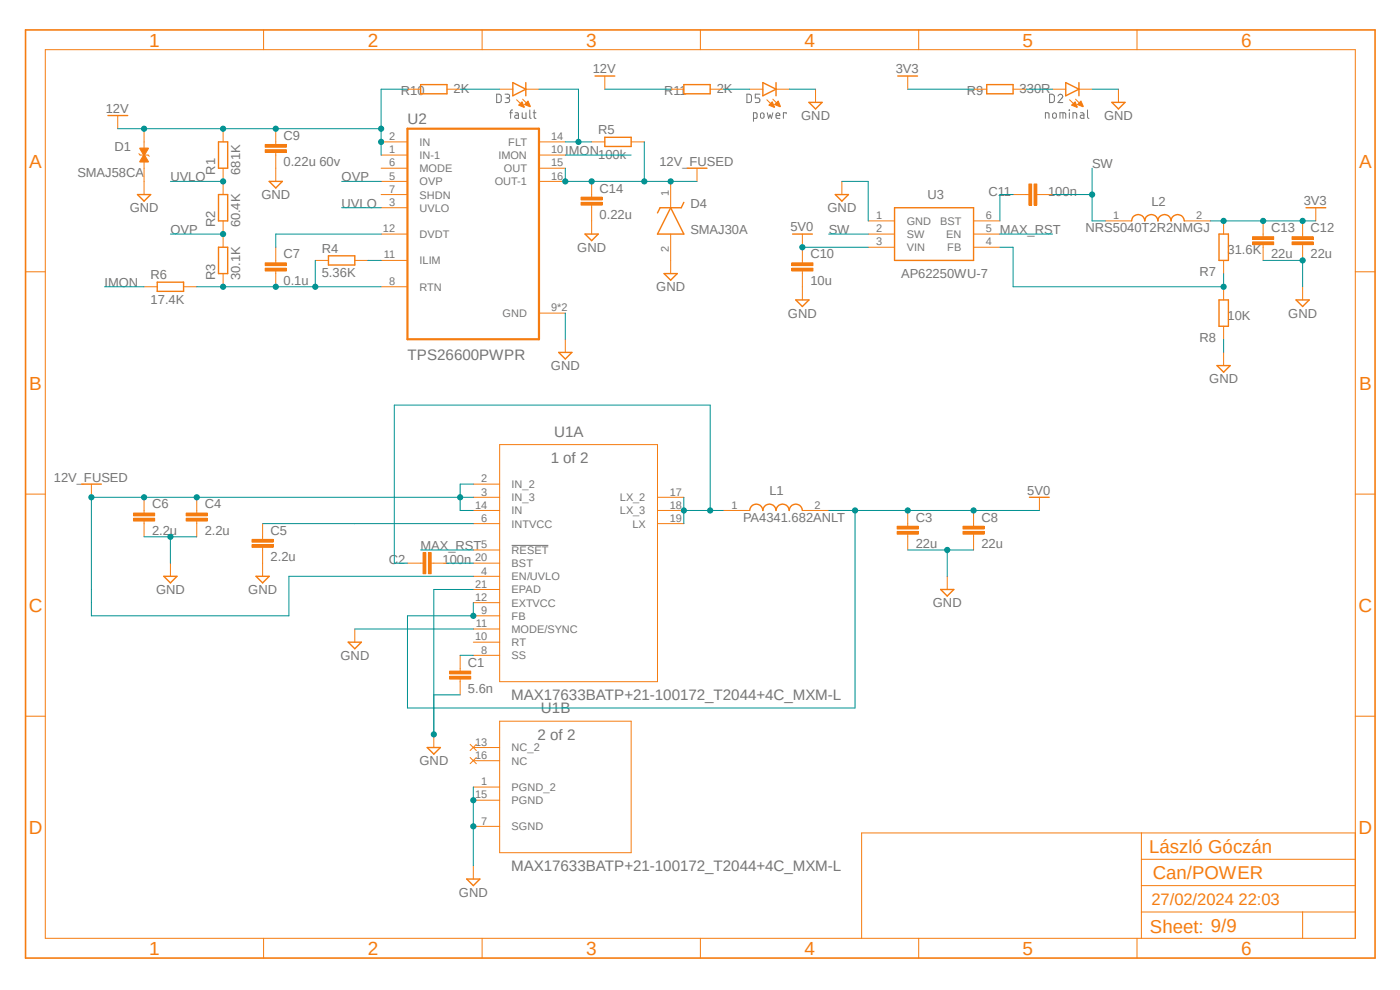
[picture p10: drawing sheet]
<svg xmlns="http://www.w3.org/2000/svg" width="297mm" height="210mm" viewBox="0 0 297 210" stroke-linecap="round" stroke-linejoin="round" font-family="sans-serif">
<path d="M4.9 6l287.2 197.9M292.1 6l-287.2 197.9" fill="none" stroke="#fff" stroke-width=".21"/>
<g fill="none" stroke="#757575" stroke-width=".21">
<path d="M105.4 20h.6l.3 .3v1l-.3 .4-.6 .1zM107.1 20h.6a.4 .4 0 0 1 .4 .4 .4 .4 0 0 1-.4 .4h-.3M158.5 20l.8 .2 .1 1.1a.44 .44 0 0 1-.5 .5h-.4zM161.2 20h-1v.8h.6a.5 .5 0 0 1 .4 .5 .5 .5 0 0 1-.4 .5h-.6M222.7 20h.7l.2 .3a1.41 1.41 0 0 1-.1 1.3l-.8 .2zM107.7 20.8a.49 .49 0 0 1 .4 .5 .49 .49 0 0 1-.4 .5h-.6M108.1 23.9h.6M108.7 23.3l-.2 .1-.2 .2v1.5M109.3 23.9l.6 .1 .1 .2v.9h-.7a.34 .34 0 0 1 0-.6l.7-.1M110.8 23.9v.9l.2 .3h.6v-1.2M112.4 23.3v1.7l.3 .1M113.1 23.9h.6"/>
<path d="M113.3 23.3v1.5l.2 .3h.2M159.9 25.1h.6l.1-.1-.1-1-.6-.1v1.8M161.4 24.1l.1-.1a.38 .38 0 0 1 .4 0 .38 .38 0 0 1 .2 .3v.4a.38 .38 0 0 1-.4 .4 .38 .38 0 0 1-.4-.4zM162.8 23.9l.3 1.2 .3-.8 .3 .8 .3-1.2M164.6 24.5h.8a.41 .41 0 0 0-.3-.5 .41 .41 0 0 0-.5 .3l.2 .8h.6M166.8 24.1v-.2h-.6v1.2M221.8 25.1v-1.2l.7 .2v1M223.4 24.1a.41 .41 0 0 1 .4-.2 .41 .41 0 0 1 .3 .4v.4a.4 .4 0 0 1-.4 .4 .4 .4 0 0 1-.4-.4zM224.5 20.4a.49 .49 0 0 1 .6-.4 .49 .49 0 0 1 .2 .8l-.8 1h1M224.9 25.1v-1.2l1 .1 .2 .2v.9M225.5 23.9v1.2M226.8 23.3l.1 .2z"/>
<path d="M226.9 23.9v1.2M227.6 25.1v-1.2l.8 .2v1M229.2 23.9l.6 .1 .2 .2v.9h-.5a.34 .34 0 0 1-.3-.3 .34 .34 0 0 1 .3-.4h.5M230.7 23.3v1.5l.3 .3M108.5 115.7h7.8"/>
</g>
<g fill="none" stroke="#f57c10" stroke-width=".21">
<path d="M106 94.3h33.5v50.3h-33.5zM100.4 102.7h5.6M100.4 105.5h5.6M100.4 108.3h5.6M100.4 111.1h5.6M100.4 116.7h5.6M100.4 119.5h5.6M139.5 105.5h5.6M139.5 108.3h5.6M139.5 111.1h5.6M100.4 122.3h5.6M100.4 125.1h5.6"/>
<path d="M100.4 127.8h5.6M100.4 130.6h5.6M100.4 133.4h5.6M100.4 136.2h5.6M100.4 139h5.6M97.6 141.8v.6M97.6 144.1v.5M99.7 157.9l1.3 1.3M100.4 158.6h5.6M101 157.9l-1.3 1.3M106 153h27.9v27.9h-27.9zM99.7 160.7l1.3 1.3"/>
<path d="M100.4 161.4h5.6M100.4 167h5.6M100.4 169.8h5.6M100.4 175.3h5.6M101 160.7l-1.3 1.3M100.4 183.7v2.8"/>
</g>
<path d="M99 186.5h2.8l-1.4 1.4z" fill="none" stroke="#f57c10" stroke-width=".3"/>
<path d="M95.4 143.5h4.5v.6h-4.5z" fill-rule="evenodd" fill="#f57c10"/>
<path d="M95.4 143.5h4.5v.6h-4.5z" fill="none" stroke="#f57c10" stroke-width=".21"/>
<path d="M95.4 142.4h4.5v.6h-4.5z" fill-rule="evenodd" fill="#f57c10"/>
<path d="M89.2 119.5h.6M91.4 119.5h.6M97.6 139v2.8M92 155.8v2.8M95.4 142.4h4.5v.6h-4.5zM97.6 144.6v2.8" fill="none" stroke="#f57c10" stroke-width=".21"/>
<path d="M90.6 158.6h2.8l-1.4 1.4z" fill="none" stroke="#f57c10" stroke-width=".3"/>
<path d="M90.9 117.2h.6v4.5h-.6z" fill-rule="evenodd" fill="#f57c10"/>
<path d="M90.9 117.2h.6v4.5h-.6z" fill="none" stroke="#f57c10" stroke-width=".21"/>
<path d="M89.7 117.2h.6v4.5h-.6z" fill-rule="evenodd" fill="#f57c10"/>
<path d="M55.7 113.9v.5M55.7 116.1v.6M86.4 119.5h2.8M89.7 117.2h.6v4.5h-.6zM92 119.5h2.8M153.5 108.3h5.5M170.2 108.3h5.6M201 122.3v2.8" fill="none" stroke="#f57c10" stroke-width=".21"/>
<path d="M159 108.3a1.4 1.4 0 0 1 1.4-1.4 1.4 1.4 0 0 1 1.4 1.4 1.4 1.4 0 0 1 1.4-1.4 1.4 1.4 0 0 1 1.4 1.4 1.4 1.4 0 0 1 1.4-1.4 1.4 1.4 0 0 1 1.4 1.4 1.4 1.4 0 0 1 1.4-1.4 1.4 1.4 0 0 1 1.4 1.4M199.6 125.1h2.8l-1.4 1.3z" fill="none" stroke="#f57c10" stroke-width=".3"/>
<path d="M53.5 115.5h4.5v.6h-4.5z" fill-rule="evenodd" fill="#f57c10"/>
<path d="M53.5 115.5h4.5v.6h-4.5z" fill="none" stroke="#f57c10" stroke-width=".21"/>
<path d="M53.5 114.4h4.5v.6h-4.5z" fill-rule="evenodd" fill="#f57c10"/>
<path d="M53.5 114.4h4.5v.6h-4.5zM55.7 111.1v2.8M55.7 116.7v5.6M206.5 111.1v.5M206.5 113.3v.6" fill="none" stroke="#f57c10" stroke-width=".21"/>
<path d="M54.3 122.3h2.8l-1.4 1.4z" fill="none" stroke="#f57c10" stroke-width=".3"/>
<path d="M204.3 112.7h4.5v.6h-4.5z" fill-rule="evenodd" fill="#f57c10"/>
<path d="M204.3 112.7h4.5v.6h-4.5z" fill="none" stroke="#f57c10" stroke-width=".21"/>
<path d="M204.3 111.6h4.5v.6h-4.5z" fill-rule="evenodd" fill="#f57c10"/>
<path d="M192.6 111.1v.5M192.6 113.3v.6M204.3 111.6h4.5v.6h-4.5zM206.5 108.3v2.8M206.5 113.9v2.8" fill="none" stroke="#f57c10" stroke-width=".21"/>
<path d="M190.3 112.7h4.5v.6h-4.5z" fill-rule="evenodd" fill="#f57c10"/>
<path d="M190.3 112.7h4.5v.6h-4.5z" fill="none" stroke="#f57c10" stroke-width=".21"/>
<path d="M190.3 111.6h4.5v.6h-4.5z" fill-rule="evenodd" fill="#f57c10"/>
<g fill="none" stroke="#f57c10" stroke-width=".21">
<path d="M9.6 10.5h277.9v188.6h-277.9zM55.9 6.3v4.2M102.3 6.3v4.2M148.6 6.3v4.2M194.9 6.3v4.2M241.2 6.3v4.2M178.6 38.5v2.8M5.4 57.7h4.2M170.2 49.7v2.8M170.2 55.2v.6M170.2 57.4v.6M184.2 46.9h5.6"/>
<path d="M184.2 49.7h5.6M184.2 52.5h5.6M206.5 46.9h5.6M206.5 49.7h5.6M206.5 52.5h5.6M234.5 46.9h5.6M251.2 46.9h5.6M287.5 57.7h4.2M5.4 104.8h4.2M19.4 102.7v2.8M36.2 119.5v2.8M190.3 111.6h4.5v.6h-4.5z"/>
<path d="M192.6 108.3v2.8M192.6 113.9v2.8M220.5 105.5v2.8M287.5 104.8h4.2M75.3 133.4v2.8M5.4 151.9h4.2M287.5 151.9h4.2M242.1 176.7v22.4M287.5 176.7h-104.7v22.4M55.9 199.1v4.1M102.3 199.1v4.1M148.6 199.1v4.1"/>
<path d="M194.9 199.1v4.1M241.2 199.1v4.1M242.1 193.5h45.4M242.1 187.9h45.4M242.1 182.3h45.4M276.4 193.5v5.6"/>
</g>
<path d="M168.1 49.7h4.2M177.2 41.3h2.8l-1.4 1.4zM189.8 44.1h16.7v11.1h-16.7zM240.1 46.9a1.4 1.4 0 0 1 1.4-1.4 1.4 1.4 0 0 1 1.4 1.4 1.4 1.4 0 0 1 1.4-1.4 1.4 1.4 0 0 1 1.4 1.4 1.4 1.4 0 0 1 1.4-1.4 1.4 1.4 0 0 1 1.4 1.4 1.4 1.4 0 0 1 1.4-1.4 1.4 1.4 0 0 1 1.3 1.4M17.3 102.7h4.2M218.4 105.5h4.2M34.8 122.3h2.7l-1.3 1.4zM73.9 136.2h2.8l-1.4 1.4z" fill="none" stroke="#f57c10" stroke-width=".3"/>
<path d="M5.4 6.3h286.3v196.9h-286.3z" fill="none" stroke="#f57c10" stroke-width=".34"/>
<path d="M168 56.9h4.5v.6h-4.5z" fill-rule="evenodd" fill="#f57c10"/>
<path d="M168 56.9h4.5v.6h-4.5z" fill="none" stroke="#f57c10" stroke-width=".21"/>
<path d="M168 55.8h4.5v.5h-4.5z" fill-rule="evenodd" fill="#f57c10"/>
<path d="M168 55.8h4.5v.5h-4.5zM170.2 52.5v2.7M170.2 58v5.6M217.7 41.3h.6M220 41.3h.5" fill="none" stroke="#f57c10" stroke-width=".21"/>
<path d="M168.8 63.6h2.8l-1.4 1.4z" fill="none" stroke="#f57c10" stroke-width=".3"/>
<path d="M219.4 39h.6v4.5h-.6z" fill-rule="evenodd" fill="#f57c10"/>
<path d="M219.4 39h.6v4.5h-.6z" fill="none" stroke="#f57c10" stroke-width=".21"/>
<path d="M218.3 39h.6v4.5h-.6z" fill-rule="evenodd" fill="#f57c10"/>
<path d="M218.3 39h.6v4.5h-.6zM214.9 41.3h2.8M220.5 41.3h2.8M276.4 49.7v.5M276.4 51.9v.6M276.4 60.8v2.8" fill="none" stroke="#f57c10" stroke-width=".21"/>
<path d="M275 63.6h2.7l-1.3 1.4z" fill="none" stroke="#f57c10" stroke-width=".3"/>
<path d="M274.1 51.3h4.5v.6h-4.5z" fill-rule="evenodd" fill="#f57c10"/>
<path d="M274.1 51.3h4.5v.6h-4.5z" fill="none" stroke="#f57c10" stroke-width=".21"/>
<path d="M274.1 50.2h4.5v.6h-4.5z" fill-rule="evenodd" fill="#f57c10"/>
<path d="M268 49.7v.5M268 51.9v.6M274.1 50.2h4.5v.6h-4.5zM276.4 46.9v2.8M276.4 52.5v2.7" fill="none" stroke="#f57c10" stroke-width=".21"/>
<path d="M265.7 51.3h4.5v.6h-4.5z" fill-rule="evenodd" fill="#f57c10"/>
<path d="M265.7 51.3h4.5v.6h-4.5z" fill="none" stroke="#f57c10" stroke-width=".21"/>
<path d="M265.7 50.2h4.5v.6h-4.5z" fill-rule="evenodd" fill="#f57c10"/>
<g fill="none" stroke="#f57c10" stroke-width=".21">
<path d="M47.3 27.3v2.8M47.3 35.7v5.6M47.3 46.9v5.6M47.3 58v2.8M58.5 55.2v.6M58.5 57.4v.6M259.6 46.9v2.8M259.6 55.2v2.8M265.7 50.2h4.5v.6h-4.5zM268 46.9v2.8M268 52.5v2.7M279.1 44.1v2.8"/>
<path d="M259.6 60.8v2.8M259.6 69.2v2.8M259.6 74.8v2.8"/>
</g>
<path d="M46.4 30.1h1.9v5.6h-1.9zM46.4 41.3h1.9v5.6h-1.9zM46.4 52.5h1.9v5.5h-1.9zM258.6 49.7h2v5.5h-2zM277.1 44.1h4.2M258.2 77.6h2.8l-1.4 1.4zM258.6 63.6h2v5.6h-2z" fill="none" stroke="#f57c10" stroke-width=".3"/>
<path d="M56.3 56.9h4.4v.6h-4.4z" fill-rule="evenodd" fill="#f57c10"/>
<path d="M56.3 56.9h4.4v.6h-4.4z" fill="none" stroke="#f57c10" stroke-width=".21"/>
<path d="M56.3 55.8h4.4v.5h-4.4z" fill-rule="evenodd" fill="#f57c10"/>
<g fill="none" stroke="#f57c10" stroke-width=".21">
<path d="M58.5 30.1v.5M58.5 32.3v.6M125.5 30.1h2.8M133.9 30.1h2.8M142.3 38.5v5.6M56.3 55.8h4.4v.5h-4.4zM58.5 52.5v2.7M58.5 58v2.8M66.9 55.2h2.8M75.3 55.2h2.8M142.3 49.7v8.3M30.6 60.8h2.8"/>
<path d="M38.9 60.8h2.8M119.9 72v2.8"/>
</g>
<path d="M128.3 29.1h5.6v2h-5.6zM33.4 59.9h5.5v1.9h-5.5zM69.7 54.3h5.6v1.9h-5.6zM140.9 58h2.8l-1.4 1.4zM142.3 44.1l2.8 5.6h-5.6zM145.1 42.9l-.6 1.2h-4.5l-.5 1.1M118.5 74.8h2.8l-1.4 1.4z" fill="none" stroke="#f57c10" stroke-width=".3"/>
<path d="M56.3 31.7h4.4v.6h-4.4z" fill-rule="evenodd" fill="#f57c10"/>
<path d="M56.3 31.7h4.4v.6h-4.4z" fill="none" stroke="#f57c10" stroke-width=".21"/>
<path d="M56.3 30.6h4.4v.6h-4.4z" fill-rule="evenodd" fill="#f57c10"/>
<path d="M56.3 30.6h4.4v.6h-4.4zM58.5 27.3v2.8M58.5 32.9v2.8M125.5 41.3v.5M125.5 43.5v.6" fill="none" stroke="#f57c10" stroke-width=".21"/>
<path d="M123.3 42.9h4.5v.6h-4.5z" fill-rule="evenodd" fill="#f57c10"/>
<path d="M123.3 42.9h4.5v.6h-4.5z" fill="none" stroke="#f57c10" stroke-width=".21"/>
<path d="M123.3 41.8h4.5v.6h-4.5z" fill-rule="evenodd" fill="#f57c10"/>
<path d="M58.5 35.7v2.8M125.5 38.5v2.8M123.3 41.8h4.5v.6h-4.5zM125.5 44.1v5.6" fill="none" stroke="#f57c10" stroke-width=".21"/>
<path d="M57.1 38.5h2.8l-1.4 1.4zM124.1 49.7h2.8l-1.4 1.4z" fill="none" stroke="#f57c10" stroke-width=".3"/>
<path d="M30.6 32.7l.9 1.7h-1.8z" fill-rule="evenodd" fill="#f57c10"/>
<path d="M29.7 32.9h1.7M30.6 32.7l.9 1.7h-1.8z" fill="none" stroke="#f57c10" stroke-width=".21"/>
<path d="M29.7 31.4h1.8l-.9 1.7z" fill-rule="evenodd" fill="#f57c10"/>
<path d="M106 18.9h2.8M111.5 18.9h2.8M25 24.5v2.8M29.5 32.6l.2 .3M29.7 31.4h1.8l-.9 1.7zM30.6 27.3v4.2M30.6 34.3v7M31.4 32.9l.3 .2M109.6 21.2l1.6 1.5M110.9 21l1.5 1.6M147.9 35.7v2.8" fill="none" stroke="#f57c10" stroke-width=".21"/>
<path d="M108.8 17.5l2.7 1.4-2.7 1.4zM111.5 17.5v2.8M22.9 24.5h4.2M145.8 35.7h4.2M29.2 41.3h2.8l-1.4 1.4z" fill="none" stroke="#f57c10" stroke-width=".3"/>
<path d="M110 22.3l.7-.7 .6 1.1z" fill-rule="evenodd" fill="#f57c10"/>
<path d="M110 22.3l.7-.7 .6 1.1z" fill="none" stroke="#f57c10" stroke-width=".21"/>
<path d="M112 21.4l.5 1.2h-.1l-1.1-.4z" fill-rule="evenodd" fill="#f57c10"/>
<path d="M86.4 18.9h2.8M94.8 18.9h2.8M223.3 18.9h2.8M228.9 18.9h2.8M112 21.4l.5 1.2h-.1l-1.1-.4zM226.9 21.2l1.6 1.5M228.2 21l1.5 1.6" fill="none" stroke="#f57c10" stroke-width=".21"/>
<path d="M89.2 17.9h5.6v2h-5.6zM226.1 17.5l2.8 1.4-2.8 1.4zM228.9 17.5v2.8" fill="none" stroke="#f57c10" stroke-width=".3"/>
<path d="M227.3 22.3l.8-.7 .5 1.1z" fill-rule="evenodd" fill="#f57c10"/>
<path d="M227.3 22.3l.8-.7 .5 1.1z" fill="none" stroke="#f57c10" stroke-width=".21"/>
<path d="M229.3 21.4l.5 1.2h-.1l-1.1-.4z" fill-rule="evenodd" fill="#f57c10"/>
<path d="M128.3 16.1v2.8M142.3 18.9h2.8M150.7 18.9h2.8M173 18.9v2.8M192.6 16.1v2.8M206.5 18.9h2.8M214.9 18.9h2.8M237.3 18.9v2.8M229.3 21.4l.5 1.2h-.1l-1.1-.4zM41.7 108.3v.5M41.7 110.5v.6" fill="none" stroke="#f57c10" stroke-width=".21"/>
<path d="M126.2 16.1h4.2M145.1 17.9h5.6v2h-5.6zM190.5 16.1h4.1M209.3 17.9h5.6v2h-5.6zM171.6 21.7h2.8l-1.4 1.4zM235.9 21.7h2.8l-1.4 1.4z" fill="none" stroke="#f57c10" stroke-width=".3"/>
<path d="M39.5 109.9h4.5v.6h-4.5z" fill-rule="evenodd" fill="#f57c10"/>
<path d="M39.5 109.9h4.5v.6h-4.5z" fill="none" stroke="#f57c10" stroke-width=".21"/>
<path d="M39.5 108.8h4.5v.6h-4.5z" fill-rule="evenodd" fill="#f57c10"/>
<path d="M30.6 108.3v.5M30.6 110.5v.6M39.5 108.8h4.5v.6h-4.5zM41.7 105.5v2.8M41.7 111.1v2.8" fill="none" stroke="#f57c10" stroke-width=".21"/>
<path d="M28.3 109.9h4.5v.6h-4.5z" fill-rule="evenodd" fill="#f57c10"/>
<path d="M28.3 109.9h4.5v.6h-4.5z" fill="none" stroke="#f57c10" stroke-width=".21"/>
<path d="M28.3 108.8h4.5v.6h-4.5z" fill-rule="evenodd" fill="#f57c10"/>
<path d="M159 18.9h2.8M164.6 18.9h2.8M162.7 21.2l1.5 1.5M164 21l1.5 1.6M28.3 108.8h4.5v.6h-4.5zM30.6 105.5v2.8M30.6 111.1v2.8" fill="none" stroke="#f57c10" stroke-width=".21"/>
<path d="M161.8 17.5l2.8 1.4-2.8 1.4zM164.6 17.5v2.8" fill="none" stroke="#f57c10" stroke-width=".3"/>
<path d="M163.1 22.3l.7-.7 .5 1.1z" fill-rule="evenodd" fill="#f57c10"/>
<path d="M163.1 22.3l.7-.7 .5 1.1z" fill="none" stroke="#f57c10" stroke-width=".21"/>
<path d="M164.3 22.2l.8-.8 .5 1.2z" fill-rule="evenodd" fill="#f57c10"/>
<g fill="none" stroke="#f57c10" stroke-width=".21">
<path d="M80.9 30.1h5.5M80.9 32.9h5.5M80.9 35.7h5.5M80.9 38.5h5.5M114.3 30.1h5.6M114.3 32.9h5.6M114.3 35.7h5.6M114.3 38.5h5.6M164.3 22.2l.8-.8 .5 1.2zM80.9 41.3h5.5M80.9 44.1h5.5M80.9 49.7h5.5"/>
<path d="M80.9 55.2h5.5M80.9 60.8h5.5M114.3 66.4h5.6"/>
</g>
<path d="M86.4 27.3h27.9v44.7h-27.9z" fill="none" stroke="#f57c10" stroke-width=".47"/>
<path d="M100.4 167v8.3" fill="none" stroke="#009292" stroke-width=".21"/>
<circle cx="100.4" cy="169.8" r=".55" fill="#009292"/>
<g fill="none" stroke="#009292" stroke-width=".21">
<path d="M100.4 175.3v8.4"/>
<circle cx="100.4" cy="169.8" r=".55"/>
</g>
<circle cx="100.4" cy="175.3" r=".55" fill="#009292"/>
<g fill="none" stroke="#009292" stroke-width=".21">
<path d="M100.4 125.1h-8.4v30.7M92 147.4h5.6"/>
<circle cx="100.4" cy="175.3" r=".55"/>
</g>
<circle cx="92" cy="155.8" r=".55" fill="#009292"/>
<g fill="none" stroke="#009292" stroke-width=".21">
<path d="M192.6 116.7h13.9"/>
<circle cx="92" cy="155.8" r=".55"/>
</g>
<circle cx="201" cy="116.7" r=".55" fill="#009292"/>
<g fill="none" stroke="#009292" stroke-width=".21">
<path d="M30.6 113.9h11.1M201 116.7v5.6"/>
<circle cx="201" cy="116.7" r=".55"/>
</g>
<circle cx="36.2" cy="113.9" r=".55" fill="#009292"/>
<g fill="none" stroke="#009292" stroke-width=".21">
<path d="M178.6 38.5h5.6v8.4M268 55.2h8.4v5.6M36.2 113.9v5.6"/>
<circle cx="36.2" cy="113.9" r=".55"/>
</g>
<circle cx="276.4" cy="55.2" r=".55" fill="#009292"/>
<g fill="none" stroke="#009292" stroke-width=".21">
<path d="M167.4 18.9h5.6M231.7 18.9h5.6M119.9 66.4v5.6M259.6 72v2.8M94.8 119.5h5.6M145.1 105.5v5.6M75.3 133.4h25.1M97.6 139h2.8"/>
<circle cx="276.4" cy="55.2" r=".55"/>
</g>
<circle cx="145.1" cy="108.3" r=".55" fill="#009292"/>
<g fill="none" stroke="#009292" stroke-width=".21">
<path d="M145.1 108.3h8.4M150.7 108.3v-22.4h-67v33.6h2.7"/>
<circle cx="145.1" cy="108.3" r=".55"/>
</g>
<circle cx="150.7" cy="108.3" r=".55" fill="#009292"/>
<g fill="none" stroke="#009292" stroke-width=".21">
<path d="M175.8 108.3h44.7M181.4 108.3v41.9h-95v-19.6h14v-2.8"/>
<circle cx="150.7" cy="108.3" r=".55"/>
</g>
<circle cx="100.4" cy="130.6" r=".55" fill="#009292"/>
<circle cx="100.4" cy="130.6" r=".55" fill="none" stroke="#009292" stroke-width=".21"/>
<circle cx="181.4" cy="108.3" r=".55" fill="#009292"/>
<circle cx="181.4" cy="108.3" r=".55" fill="none" stroke="#009292" stroke-width=".21"/>
<circle cx="192.6" cy="108.3" r=".55" fill="#009292"/>
<circle cx="192.6" cy="108.3" r=".55" fill="none" stroke="#009292" stroke-width=".21"/>
<circle cx="206.5" cy="108.3" r=".55" fill="#009292"/>
<g fill="none" stroke="#009292" stroke-width=".21">
<path d="M170.2 52.5h14"/>
<circle cx="206.5" cy="108.3" r=".55"/>
</g>
<circle cx="170.2" cy="52.5" r=".55" fill="#009292"/>
<g fill="none" stroke="#009292" stroke-width=".21">
<path d="M55.7 111.1h44.7M100.4 102.7h-2.8v5.6h2.8M100.4 105.5h-81v25.1h41.9v-8.3h39.1"/>
<circle cx="170.2" cy="52.5" r=".55"/>
</g>
<circle cx="97.6" cy="105.5" r=".55" fill="#009292"/>
<circle cx="97.6" cy="105.5" r=".55" fill="none" stroke="#009292" stroke-width=".21"/>
<circle cx="19.4" cy="105.5" r=".55" fill="#009292"/>
<circle cx="19.4" cy="105.5" r=".55" fill="none" stroke="#009292" stroke-width=".21"/>
<circle cx="41.7" cy="105.5" r=".55" fill="#009292"/>
<circle cx="41.7" cy="105.5" r=".55" fill="none" stroke="#009292" stroke-width=".21"/>
<circle cx="30.6" cy="105.5" r=".55" fill="#009292"/>
<g fill="none" stroke="#009292" stroke-width=".21">
<path d="M119.9 38.5h22.4M136.7 30.1v8.4"/>
<circle cx="30.6" cy="105.5" r=".55"/>
</g>
<circle cx="136.7" cy="38.5" r=".55" fill="#009292"/>
<g fill="none" stroke="#009292" stroke-width=".21">
<path d="M142.3 38.5h5.6"/>
<circle cx="136.7" cy="38.5" r=".55"/>
</g>
<circle cx="142.3" cy="38.5" r=".55" fill="#009292"/>
<circle cx="142.3" cy="38.5" r=".55" fill="none" stroke="#009292" stroke-width=".21"/>
<circle cx="125.5" cy="38.5" r=".55" fill="#009292"/>
<g fill="none" stroke="#009292" stroke-width=".21">
<path d="M119.9 35.7v2.8"/>
<circle cx="125.5" cy="38.5" r=".55"/>
</g>
<circle cx="119.9" cy="38.5" r=".55" fill="#009292"/>
<g fill="none" stroke="#009292" stroke-width=".21">
<path d="M231.7 35.7v11.2h2.8M175.8 49.7h8.4M223.3 41.3h8.4"/>
<circle cx="119.9" cy="38.5" r=".55"/>
</g>
<circle cx="231.7" cy="41.3" r=".55" fill="#009292"/>
<g fill="none" stroke="#009292" stroke-width=".21">
<path d="M212.1 49.7h11.2M214.9 41.3h-2.8v5.6M259.6 46.9h19.5M89.2 116.7h11.2"/>
<circle cx="231.7" cy="41.3" r=".55"/>
</g>
<circle cx="268" cy="46.9" r=".55" fill="#009292"/>
<circle cx="268" cy="46.9" r=".55" fill="none" stroke="#009292" stroke-width=".21"/>
<circle cx="276.4" cy="46.9" r=".55" fill="#009292"/>
<g fill="none" stroke="#009292" stroke-width=".21">
<path d="M256.8 46.9h2.8"/>
<circle cx="276.4" cy="46.9" r=".55"/>
</g>
<circle cx="259.6" cy="46.9" r=".55" fill="#009292"/>
<g fill="none" stroke="#009292" stroke-width=".21">
<path d="M192.6 18.9h13.9M212.1 52.5h2.8v8.3h44.7v-2.8"/>
<circle cx="259.6" cy="46.9" r=".55"/>
</g>
<circle cx="259.6" cy="60.8" r=".55" fill="#009292"/>
<g fill="none" stroke="#009292" stroke-width=".21">
<path d="M86.4 18.9h-5.5v8.4h-55.9"/>
<circle cx="259.6" cy="60.8" r=".55"/>
</g>
<circle cx="80.9" cy="27.3" r=".55" fill="#009292"/>
<circle cx="80.9" cy="27.3" r=".55" fill="none" stroke="#009292" stroke-width=".21"/>
<circle cx="58.5" cy="27.3" r=".55" fill="#009292"/>
<circle cx="58.5" cy="27.3" r=".55" fill="none" stroke="#009292" stroke-width=".21"/>
<circle cx="47.3" cy="27.3" r=".55" fill="#009292"/>
<circle cx="47.3" cy="27.3" r=".55" fill="none" stroke="#009292" stroke-width=".21"/>
<circle cx="30.6" cy="27.3" r=".55" fill="#009292"/>
<g fill="none" stroke="#009292" stroke-width=".21">
<path d="M80.9 27.3v5.6"/>
<circle cx="30.6" cy="27.3" r=".55"/>
</g>
<circle cx="80.9" cy="30.1" r=".55" fill="#009292"/>
<g fill="none" stroke="#009292" stroke-width=".21">
<path d="M128.3 18.9h14M66.9 55.2v5.6M41.7 60.8h39.2"/>
<circle cx="80.9" cy="30.1" r=".55"/>
</g>
<circle cx="66.9" cy="60.8" r=".55" fill="#009292"/>
<circle cx="66.9" cy="60.8" r=".55" fill="none" stroke="#009292" stroke-width=".21"/>
<circle cx="47.3" cy="60.8" r=".55" fill="#009292"/>
<circle cx="47.3" cy="60.8" r=".55" fill="none" stroke="#009292" stroke-width=".21"/>
<circle cx="58.5" cy="60.8" r=".55" fill="#009292"/>
<g fill="none" stroke="#009292" stroke-width=".21">
<path d="M72.5 38.5h8.4M36.2 49.7h11.1"/>
<circle cx="58.5" cy="60.8" r=".55"/>
</g>
<circle cx="47.3" cy="49.7" r=".55" fill="#009292"/>
<g fill="none" stroke="#009292" stroke-width=".21">
<path d="M36.2 38.5h11.1M72.5 44.1h8.4"/>
<circle cx="47.3" cy="49.7" r=".55"/>
</g>
<circle cx="47.3" cy="38.5" r=".55" fill="#009292"/>
<g fill="none" stroke="#009292" stroke-width=".21">
<path d="M114.3 18.9h8.4v11.2M119.9 32.9h14M119.9 30.1h5.6M78.1 55.2h2.8M80.9 49.7h-22.4v2.8M22.2 60.8h8.4"/>
<circle cx="47.3" cy="38.5" r=".55"/>
</g>
<circle cx="122.7" cy="30.1" r=".55" fill="#009292"/>
<g fill="none" stroke="#009292" stroke-width=".21">
<path d="M97.6 18.9h8.4M153.5 18.9h5.5M217.7 18.9h5.6"/>
<circle cx="122.7" cy="30.1" r=".55"/>
</g>
<g font-size="4" fill="#f57c10">
<text x="31.7" y="9.9">1</text>
<text x="78" y="9.9">2</text>
<text x="124.3" y="9.9">3</text>
<text x="170.6" y="9.9">4</text>
<text x="217" y="9.9">5</text>
<text x="263.3" y="9.9">6</text>
<text x="6.2" y="35.6">A</text>
<text x="288.3" y="35.6">A</text>
<text x="6.2" y="82.7">B</text>
<text x="288.3" y="82.7">B</text>
<text x="6.1" y="129.8">C</text>
<text x="288.2" y="129.8">C</text>
<text x="6.1" y="177">D</text>
<text x="288.2" y="177">D</text>
<text x="31.7" y="202.6">1</text>
<text x="78" y="202.6">2</text>
<text x="124.3" y="202.6">3</text>
<text x="170.6" y="202.6">4</text>
<text x="217" y="202.6">5</text>
<text x="263.3" y="202.6">6</text>
</g>
<g font-size="3.9" fill="#f57c10">
<text x="243.8" y="180.9">László Góczán</text>
<text x="244.6" y="186.5">Can/POWER</text>
<text x="244" y="197.8">Sheet: 9/9</text>
</g>
<text font-size="3.5" fill="#f57c10" x="244.3" y="192.1">27/02/2024 22:03</text>
<g font-size="3.2" fill="#757575">
<text x="86.4" y="26.2">U2</text>
<text x="86.4" y="76.4">TPS26600PWPR</text>
<text x="117.6" y="92.7">U1A</text>
<text x="116.8" y="98.3">1 of 2</text>
<text x="108.5" y="148.5">MAX17633BATP+21-100172_T2044+4C_MXM-L</text>
<text x="114.8" y="151.3">U1B</text>
<text x="114" y="156.9">2 of 2</text>
<text x="108.5" y="184.8">MAX17633BATP+21-100172_T2044+4C_MXM-L</text>
</g>
<g font-size="2.8" fill="#757575">
<text x="125.8" y="15.6">12V</text>
<text x="190" y="15.6">3V3</text>
<text x="22.4" y="24">12V</text>
<text x="85" y="20.1">R10</text>
<text x="96.2" y="19.8">2K</text>
<text x="140.9" y="20.1">R11</text>
<text x="152.1" y="19.8">2K</text>
<text x="205.1" y="20.1">R9</text>
<text x="216.3" y="19.8">330R</text>
<text x="60.2" y="29.7">C9</text>
<text x="126.9" y="28.4">R5</text>
<text x="170" y="25.5">GND</text>
<text x="234.2" y="25.5">GND</text>
<text x="24.3" y="32">D1</text>
<text x="60.2" y="35.3">0.22u 60v</text>
<text x="119.9" y="32.9">IMON</text>
<text x="126.9" y="33.7">100k</text>
<text x="139.9" y="35.1">12V_FUSED</text>
<text x="231.7" y="35.7">SW</text>
<text x="16.4" y="37.6">SMAJ58CA</text>
<text x="36.2" y="38.5">UVLO</text>
<text x="45.7" y="37.1" transform="rotate(-90 45.7 37.1)">R1</text>
<text x="51" y="37.1" transform="rotate(-90 51 37.1)">681K</text>
<text x="72.5" y="38.5">OVP</text>
<text x="127.2" y="40.9">C14</text>
<text x="209.7" y="41.5">C11</text>
<text x="222.4" y="41.5">100n</text>
<text x="27.5" y="45">GND</text>
<text x="55.5" y="42.2">GND</text>
<text x="72.5" y="44.1">UVLO</text>
<text x="127.2" y="46.4">0.22u</text>
<text x="146.5" y="44.1">D4</text>
<text x="175.6" y="45">GND</text>
<text x="196.8" y="42.2">U3</text>
<text x="244.3" y="43.6">L2</text>
<text x="276.6" y="43.5">3V3</text>
<text x="36.2" y="49.7">OVP</text>
<text x="45.7" y="48.3" transform="rotate(-90 45.7 48.3)">R2</text>
<text x="51" y="48.3" transform="rotate(-90 51 48.3)">60.4K</text>
<text x="68.3" y="53.6">R4</text>
<text x="122.5" y="53.4">GND</text>
<text x="146.5" y="49.7">SMAJ30A</text>
<text x="167.7" y="49.1">5V0</text>
<text x="175.8" y="49.7">SW</text>
<text x="212.1" y="49.7">MAX_RST</text>
<text x="230.3" y="49.2">NRS5040T2R2NMGJ</text>
<text x="260.4" y="53.8">31.6K</text>
<text x="269.7" y="49.2">C13</text>
<text x="278" y="49.2">C12</text>
<text x="32" y="59.2">R6</text>
<text x="45.7" y="59.4" transform="rotate(-90 45.7 59.4)">R3</text>
<text x="51" y="59.4" transform="rotate(-90 51 59.4)">30.1K</text>
<text x="60.2" y="54.8">C7</text>
<text x="68.3" y="58.8">5.36K</text>
<text x="171.9" y="54.8">C10</text>
<text x="191.2" y="59">AP62250WU-7</text>
<text x="254.5" y="58.6">R7</text>
<text x="269.7" y="54.8">22u</text>
<text x="278" y="54.8">22u</text>
<text x="22.2" y="60.8">IMON</text>
<text x="32" y="64.4">17.4K</text>
<text x="60.2" y="60.4">0.1u</text>
<text x="139.2" y="61.8">GND</text>
<text x="171.9" y="60.4">10u</text>
<text x="167.2" y="67.4">GND</text>
<text x="260.4" y="67.8">10K</text>
<text x="273.3" y="67.4">GND</text>
<text x="254.5" y="72.6">R8</text>
<text x="116.9" y="78.5">GND</text>
<text x="256.5" y="81.3">GND</text>
<text x="11.4" y="102.1">12V_FUSED</text>
<text x="32.3" y="107.9">C6</text>
<text x="43.4" y="107.9">C4</text>
<text x="163.2" y="105.1">L1</text>
<text x="217.9" y="104.9">5V0</text>
<text x="32.3" y="113.5">2.2u</text>
<text x="43.4" y="113.5">2.2u</text>
<text x="57.4" y="113.5">C5</text>
<text x="157.6" y="110.7">PA4341.682ANLT</text>
<text x="194.3" y="110.7">C3</text>
<text x="208.2" y="110.7">C8</text>
<text x="57.4" y="119">2.2u</text>
<text x="82.5" y="119.7">C2</text>
<text x="89.2" y="116.7">MAX_RST</text>
<text x="93.9" y="119.7">100n</text>
<text x="194.3" y="116.2">22u</text>
<text x="208.2" y="116.2">22u</text>
<text x="33.1" y="126">GND</text>
<text x="52.7" y="126">GND</text>
<text x="197.9" y="128.8">GND</text>
<text x="72.2" y="140">GND</text>
<text x="99.3" y="141.4">C1</text>
<text x="99.3" y="147">5.6n</text>
<text x="89" y="162.3">GND</text>
<text x="97.4" y="190.2">GND</text>
</g>
<g font-size="2.3" fill="#757575">
<text x="82.6" y="29.7">2</text>
<text x="116.9" y="29.7">14</text>
<text x="82.6" y="32.5">1</text>
<text x="82.6" y="35.3">6</text>
<text x="89" y="30.9">IN</text>
<text x="89" y="33.7">IN-1</text>
<text x="105.8" y="33.7">IMON</text>
<text x="107.8" y="30.9">FLT</text>
<text x="116.9" y="32.5">10</text>
<text x="116.9" y="35.3">15</text>
<text x="82.6" y="38.1">5</text>
<text x="82.6" y="40.9">7</text>
<text x="89" y="36.5">MODE</text>
<text x="89" y="39.3">OVP</text>
<text x="104.9" y="39.3">OUT-1</text>
<text x="106.9" y="36.5">OUT</text>
<text x="116.9" y="38.1">16</text>
<text x="141.9" y="41.5" transform="rotate(-90 141.9 41.5)">1</text>
<text x="82.6" y="43.7">3</text>
<text x="89" y="42.1">SHDN</text>
<text x="89" y="44.9">UVLO</text>
<text x="185.9" y="46.5">1</text>
<text x="192.4" y="47.7">GND</text>
<text x="199.4" y="47.7">BST</text>
<text x="209.1" y="46.5">6</text>
<text x="236.2" y="46.5">1</text>
<text x="253.8" y="46.5">2</text>
<text x="81.2" y="49.3">12</text>
<text x="89" y="50.5">DVDT</text>
<text x="141.9" y="53.5" transform="rotate(-90 141.9 53.5)">2</text>
<text x="185.9" y="49.3">2</text>
<text x="185.9" y="52">3</text>
<text x="192.4" y="50.5">SW</text>
<text x="192.4" y="53.3">VIN</text>
<text x="200.7" y="50.5">EN</text>
<text x="201" y="53.3">FB</text>
<text x="209.1" y="49.3">5</text>
<text x="209.1" y="52">4</text>
<text x="81.4" y="54.8">11</text>
<text x="89" y="56.1">ILIM</text>
<text x="82.6" y="60.4">8</text>
<text x="89" y="61.6">RTN</text>
<text x="116.9" y="66">9*2</text>
<text x="106.6" y="67.3">GND</text>
<text x="100.8" y="107.9">14</text>
<text x="102.1" y="102.3">2</text>
<text x="102.1" y="105.1">3</text>
<text x="108.5" y="103.5">IN_2</text>
<text x="108.5" y="106.3">IN_3</text>
<text x="131.5" y="106.3">LX_2</text>
<text x="142.1" y="105.1">17</text>
<text x="142.1" y="107.9">18</text>
<text x="155.2" y="107.9">1</text>
<text x="172.8" y="107.9">2</text>
<text x="102.1" y="110.7">6</text>
<text x="108.5" y="109.1">IN</text>
<text x="108.5" y="111.9">INTVCC</text>
<text x="131.5" y="109.1">LX_3</text>
<text x="134.2" y="111.9">LX</text>
<text x="142.1" y="110.7">19</text>
<text x="100.8" y="119.1">20</text>
<text x="102.1" y="116.3">5</text>
<text x="108.5" y="117.5">RESET</text>
<text x="100.8" y="124.7">21</text>
<text x="102.1" y="121.9">4</text>
<text x="108.5" y="120.3">BST</text>
<text x="108.5" y="123.1">EN/UVLO</text>
<text x="108.5" y="125.9">EPAD</text>
<text x="100.8" y="127.5">12</text>
<text x="102.1" y="130.3">9</text>
<text x="108.5" y="128.7">EXTVCC</text>
<text x="108.5" y="131.5">FB</text>
<text x="100.8" y="135.9">10</text>
<text x="101" y="133.1">11</text>
<text x="108.5" y="134.3">MODE/SYNC</text>
<text x="108.5" y="137.1">RT</text>
<text x="102.1" y="138.6">8</text>
<text x="108.5" y="139.9">SS</text>
<text x="100.8" y="158.2">13</text>
<text x="100.8" y="161">16</text>
<text x="108.5" y="159.4">NC_2</text>
<text x="102.1" y="166.5">1</text>
<text x="108.5" y="162.2">NC</text>
<text x="108.5" y="167.8">PGND_2</text>
<text x="100.8" y="169.3">15</text>
<text x="108.5" y="170.6">PGND</text>
<text x="102.1" y="174.9">7</text>
<text x="108.5" y="176.2">SGND</text>
</g>
</svg>
